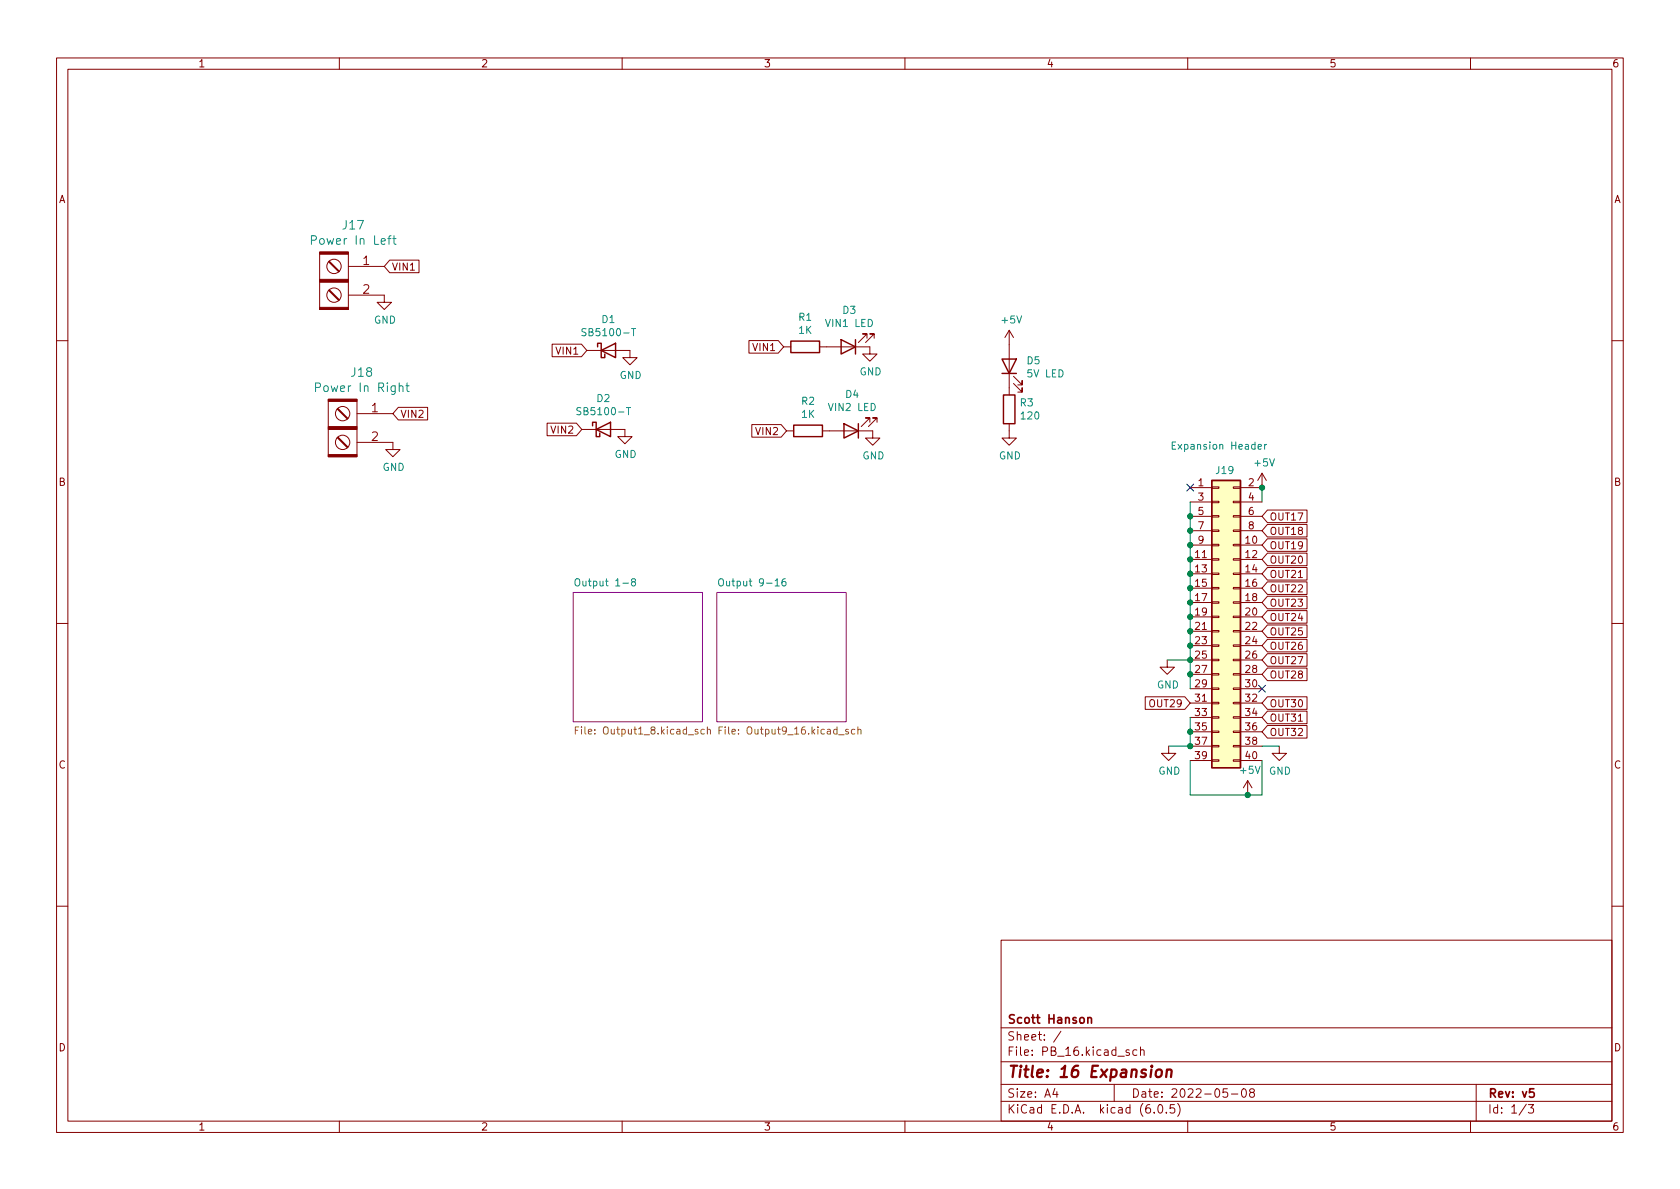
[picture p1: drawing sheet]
<svg xmlns="http://www.w3.org/2000/svg" width="297mm" height="210mm" viewBox="0 0 297 210" stroke-linecap="round" stroke-linejoin="round" font-family="sans-serif">
<g fill="none" stroke="#840000" stroke-width=".18">
<path d="M10 10.2h277v190.1h-277zM12 12.2h273v186.1h-273zM60 10.2v2M110 10.2v2M160 10.2v2M210 10.2v2M260 10.2v2M56.5 44.6h5.1v10.1h-5.1zM61.6 52.2h6.3v1.3h1.3l-1.3 1.2-1.2-1.2h1.2M61.6 47.1h6.3M68.9 46h5.2v2.2h-5.2l-1-1.1zM153.3 59.8v-.8h-.8h.8l-1.5 1.6"/>
<path d="M154.6 59.8v-.8h-.8h.8l-1.6 1.6M178.4 58.4v11.4M178.4 58.4l-.7 1.3M178.4 58.4l.8 1.3M10 60.2h2M58 70.6h5.1v10.2h-5.1zM63.1 78.2h6.4v1.3h1.2l-1.2 1.3-1.3-1.3h1.3M63.1 73.1h6.4M70.4 72h5.2v2.3h-5.2l-.9-1.2zM96.7 74.8h5.2l1 1.1-1 1.2h-5.2zM97.6 60.9h5.2l1 1.1-1 1.1h-5.2zM102.9 75.9h7.6v1.3h1.3l-1.3 1.3-1.3-1.3h1.3"/>
<path d="M103.8 62h7.6v1.2h1.2l-1.2 1.3-1.3-1.3h1.3M132.4 60.2h5.2l1 1.1-1 1.1h-5.2zM132.9 75.1h5.2l1 1.1-1 1.1h-5.2zM138.6 61.3h1.2M139.1 76.2h1.2M144.9 61.3h8.9v1.3h1.3l-1.3 1.3-1.3-1.3h1.3M145.4 76.2h8.9v1.3h1.3l-1.3 1.2-1.3-1.2h1.3M153.8 74.7v-.8h-.8h.8l-1.5 1.5M155.1 74.7v-.8h-.8h.8l-1.6 1.5M178.4 74.9v2.6h1.3l-1.3 1.2-1.2-1.2h1.2M179.2 67.8l1.5 1.5v-.7v.7h-.7M179.2 66.5l1.5 1.6v-.8v.8h-.7"/>
<path d="M285 60.2h2M210.4 86.2h3.8M210.4 96.4h3.8M210.4 98.9h3.8M210.4 88.8h3.8M210.4 91.3h3.8M210.4 93.8h3.8M214.2 98.8h1.3v.3h-1.3zM214.2 96.3h1.3v.2h-1.3zM214.2 93.7h1.3v.3h-1.3zM214.2 91.2h1.3v.2h-1.3zM214.2 88.6h1.3v.3h-1.3z"/>
<path d="M214.2 86.1h1.3v.3h-1.3zM218.1 98.8h1.2v.3h-1.2zM218.1 96.3h1.2v.2h-1.2zM218.1 93.7h1.2v.3h-1.2zM218.1 91.2h1.2v.2h-1.2zM218.1 88.6h1.2v.3h-1.2zM218.1 86.1h1.2v.3h-1.2zM219.3 96.4h3.8M219.3 98.9h3.8M219.3 88.8h3.8M219.3 91.3h3.8M219.3 93.8h3.8"/>
<path d="M223.1 83.7v2.5h-3.8M223.1 83.7l-.7 1.3M223.1 83.7l.8 1.3M224.1 97.8h7v2.2h-7l-1-1.1zM224.1 90.2h7v2.2h-7l-1-1.1zM224.1 95.3h7v2.2h-7l-1-1.1zM224.1 92.7h7v2.3h-7l-1-1.2zM10 110.2h2M206.4 116.7v1.3h1.2l-1.2 1.2-1.3-1.2h1.3M210.4 101.5h3.8M210.4 104h3.8M210.4 106.5h3.8"/>
<path d="M210.4 109.1h3.8M210.4 111.6h3.8M210.4 114.2h3.8M210.4 116.7h3.8M210.4 119.2h3.8M214.2 119.1h1.3v.3h-1.3zM214.2 116.6h1.3v.2h-1.3zM214.2 114h1.3v.3h-1.3zM214.2 111.5h1.3v.3h-1.3zM214.2 109h1.3v.2h-1.3zM214.2 106.4h1.3v.3h-1.3zM214.2 103.9h1.3v.2h-1.3z"/>
<path d="M214.2 101.3h1.3v.3h-1.3zM218.1 119.1h1.2v.3h-1.2zM218.1 116.6h1.2v.2h-1.2zM218.1 114h1.2v.3h-1.2zM218.1 111.5h1.2v.3h-1.2zM218.1 109h1.2v.2h-1.2zM218.1 106.4h1.2v.3h-1.2zM218.1 103.9h1.2v.2h-1.2zM218.1 101.3h1.2v.3h-1.2zM219.3 101.5h3.8M219.3 104h3.8M219.3 106.5h3.8"/>
<path d="M219.3 109.1h3.8M219.3 111.6h3.8M219.3 114.2h3.8M219.3 116.7h3.8M219.3 119.2h3.8M224.1 100.4h7v2.2h-7l-1-1.1zM224.1 102.9h7v2.2h-7l-1-1.1zM224.1 118.1h7v2.3h-7l-1-1.2zM224.1 113.1h7v2.2h-7l-1-1.1zM224.1 110.5h7v2.2h-7l-1-1.1zM224.1 108h7v2.2h-7l-1-1.1zM224.1 115.6h7v2.2h-7l-1-1.1z"/>
<path d="M224.1 105.4h7v2.3h-7l-1-1.2zM285 110.2h2M202.5 123.2h7l.9 1.1-.9 1.1h-7zM206.6 131.9v1.3h1.3l-1.3 1.3-1.2-1.3h1.2M210.4 121.8h3.8M210.4 124.3h3.8M210.4 126.9h3.8M210.4 129.4h3.8M210.4 131.9h3.8M210.4 134.5h3.8M214.2 134.4h1.3v.2h-1.3zM214.2 131.8h1.3v.3h-1.3z"/>
<path d="M214.2 129.3h1.3v.2h-1.3zM214.2 126.7h1.3v.3h-1.3zM214.2 124.2h1.3v.3h-1.3zM214.2 121.7h1.3v.2h-1.3zM218.1 134.4h1.2v.2h-1.2zM218.1 131.8h1.2v.3h-1.2zM218.1 129.3h1.2v.2h-1.2zM218.1 126.7h1.2v.3h-1.2zM218.1 124.2h1.2v.3h-1.2zM218.1 121.7h1.2v.2h-1.2zM219.3 121.8h3.8M219.3 124.3h3.8"/>
<path d="M219.3 126.9h3.8M219.3 129.4h3.8M219.3 131.9h3.8M219.3 134.5h3.8M220.6 138l-.8 1.3M220.6 138v2.6M220.6 138l.8 1.3M224.1 128.3h7v2.2h-7l-1-1.1zM224.1 123.2h7v2.2h-7l-1-1.1zM224.1 125.8h7v2.2h-7l-1-1.1zM226.2 131.9v1.3h1.3l-1.3 1.3-1.3-1.3h1.3M10 160.2h2"/>
<path d="M177 166.3h108v32h-108zM285 160.2h2M60 198.3v2M110 198.3v2M160 198.3v2M177 194.8h108M177 191.8h108M177 187.8h108M177 181.8h108M186.5 192.5l-.4 1h1M186.9 193v1M187.6 182.4l-1.3 1.9"/>
<path d="M197 191.8v3M199.6 185.7l-.3-.1-.2 .2v.3l.5 .1v.4h-.5M201 185.7l-.4-.1-.3 .3v.4l.1 .3h.6M201.6 185.8l.3-.2 .3 .1 .1 .9M201.6 185.1v1.5M204.1 196.7v.1M204.9 195.4l.2-.1a.81 .81 0 0 1 .6 .7 .81 .81 0 0 1-.3 .8h-.2a.81 .81 0 0 1-.6-.6 .81 .81 0 0 1 .3-.8zM206.2 196.7v.1M207.6 195.3h-.7v.7l.2-.1 .5 .1 .1 .2-.1 .5-.2 .1-.5-.1M208.2 195.1a1.72 1.72 0 0 1 0 2.3M210 198.3v2M217 192.5h-.7l-.1 .7 .2-.1 .5 .1 .2 .2-.1 .5-.2 .1-.6-.1"/>
<path d="M217.7 193.5h1.2M219.7 192.6l.2-.1a.81 .81 0 0 1 .5 .7 .81 .81 0 0 1-.3 .8h-.1a.81 .81 0 0 1-.6-.6 .81 .81 0 0 1 .3-.8zM221.2 193.2l-.3-.3 .1-.2 .2-.2 .4 .1 .2 .2-.1 .2-.6 .2-.2 .3 .1 .4 .2 .1h.4l.2-.3-.1-.4-.2-.1M260 198.3v2M261 191.8v6.5M269.9 195.3l-1.3 1.9M270.2 195.3h1l-.6 .6 .5 .1v.7l-.2 .1h-.5l-.2-.1"/>
<circle cx="59.1" cy="52.2" r="1.27"/>
<circle cx="59.1" cy="47.1" r="1.27"/>
<circle cx="60.6" cy="78.2" r="1.27"/>
<circle cx="60.6" cy="73.1" r="1.27"/>
</g>
<path d="M192.3 179.9v1M192.3 180.1l.3-.2 .3 .1 .1 .9M271.2 192.5h-.7l-.1 .7 .2-.1 .5 .1 .2 .2-.1 .5-.2 .1-.6-.1" fill="none" stroke="#840000" stroke-width=".3"/>
<path d="M204.5 189.3a.52 .52 0 0 1 .5-.2 .52 .52 0 0 1 .4 .4v.6a.55 .55 0 0 1-.6 .4 .55 .55 0 0 1-.5-.4zM206.3 189.3a.49 .49 0 0 1 .9 .1l-.2 1.1M206.3 189.1l-.1 1.4" fill="none" stroke="#840000" stroke-width=".4"/>
<g fill="#fff" stroke="#fff" stroke-width=".18">
<path d="M101.3 104.8h22.9v22.8h-22.9z"/>
<path d="M126.7 104.8h22.9v22.8h-22.9z"/>
</g>
<path d="M101.3 104.8h22.9v22.8h-22.9zM126.7 104.8h22.9v22.8h-22.9z" fill="none" stroke="#840084" stroke-width=".18"/>
<g fill="none" stroke="#008484" stroke-width=".18">
<path d="M55.1 42.5l.7-.1 .1-.2v-.4l-.3-.1h-.5v1.5M68.6 42.2h.5M69.1 41.7l-.3 .2v1.3M69.4 42.2h.6M69.7 41.7v1.3l.3 .2M103.6 58.2l-.5-.1-.2 .1v.4l.6 .2 .1 .3-.2 .3-.5-.1M111.7 58.1h.7M55.8 68.5l.7-.1 .2-.2-.1-.3-.2-.2h-.6v1.5M70.6 68.4l.2-.2 .4 .1 .1 .9M71.8 68.2h.5M72 67.7v1.3l.3 .2M102.7 72.1h-.5l-.1 .1v.4l.5 .2 .1 .3-.2 .2h-.5"/>
<path d="M110.8 72.1h.7M207.3 78.8h.4M207.9 78.2h-.6v1.2h.6M222.4 79l.6-.1v-.3h-.4l-.2 .2 .1 .6h.5M223.6 78.6v.8M224 78.6l-.4 .2M101.8 102.4l.2-.1a.43 .43 0 0 1 .5 .5v.4a.42 .42 0 0 1-.4 .4 .42 .42 0 0 1-.4-.4v-.4zM111.9 102.9l-.3-.3 .1-.1 .2-.2 .4 .1 .1 .2-.1 .2-.5 .1-.2 .2v.3l.3 .2 .4-.1 .1-.1v-.3l-.3-.2M127.1 102.5l.3-.2a.43 .43 0 0 1 .5 .5v.4a.42 .42 0 0 1-.4 .4 .42 .42 0 0 1-.4-.4zM138.9 102.3l-.4 .1a.85 .85 0 0 0 0 1.2l.4-.1 .1-.4-.3-.3h-.2l-.2 .3"/>
</g>
<path d="M101.7 129.1h.5M102.3 128.5h-.6v1.3M124.5 129h-.3l-.3 .2 .1 .6h.5M125.1 129.1l.2-.1h.3v.8M125.1 128.5v1.3M127.1 129.1h.5M127.7 128.5h-.6v1.3M151.1 129h-.3l-.3 .2 .2 .6h.4M151.7 129.1l.2-.1h.3v.8M151.7 128.5v1.3" fill="none" stroke="#848400" stroke-width=".18"/>
<g fill="none" stroke="#840000" stroke-width=".25">
<path d="M104.8 75.3v-.6h.6v2.5h.6v-.6M105.4 75.9l2.5-1.2v2.5zM105.7 61.3v-.6h.6v2.5h.6v-.6M106.3 62l2.5-1.3v2.5zM139.8 60.3h5.1v2.1h-5.1zM140.3 75.2h5.1v2h-5.1zM148.7 60.1l2.6 1.2-2.6 1.3zM149.2 74.9l2.6 1.3-2.6 1.3zM151.3 60.1v2.5M151.8 74.9v2.6M177.2 63.5h2.5l-1.3 2.5zM177.2 66h2.5"/>
<path d="M177.4 69.8h2.1v5.1h-2.1zM214.2 85h5.1v50.8h-5.1z"/>
</g>
<path d="M214.2 85h5.1v50.8h-5.1z" fill="#ffffc2" stroke="#ffffc2" stroke-width=".18"/>
<g fill="#840000" stroke="#840000" stroke-width=".18">
<path d="M58 80.4h5.1v.4h-5.1z"/>
<path d="M58 75.4h5.1v.5h-5.1z"/>
<path d="M58 70.6h5.1v.4h-5.1z"/>
<path d="M59.6 77.4l.2-.1 1.7 1.8-.1 .1z"/>
<path d="M59.6 72.3l.1-.1 1.8 1.8-.1 .1z"/>
<path d="M56.5 54.4h5.1v.3h-5.1z"/>
<path d="M56.5 49.4h5.1v.5h-5.1z"/>
<path d="M56.5 44.6h5.1v.4h-5.1z"/>
<path d="M58.1 51.4l.1-.1 1.8 1.7-.1 .2z"/>
<path d="M58.1 46.3l.1-.1 1.8 1.8-.1 .1z"/>
</g>
<path d="M210.4 88.8v33M223.1 86.2v2.6M206.4 116.7h4M210.4 126.9v5h-3.8M210.4 134.5v6.1h12.7v-6.1M223.1 131.9h3.1" fill="none" stroke="#008400" stroke-width=".18"/>
<path d="M209.8 85.6l1.2 1.2M211 85.6l-1.2 1.2M222.5 121.2l1.2 1.2M223.7 121.2l-1.2 1.2" fill="none" stroke="#000084" stroke-width=".18"/>
<g fill="#008400" stroke="#008400" stroke-width=".18">
<circle cx="223.1" cy="86.2" r=".46"/>
<circle cx="210.4" cy="104" r=".46"/>
<circle cx="210.4" cy="101.5" r=".46"/>
<circle cx="210.4" cy="98.9" r=".46"/>
<circle cx="210.4" cy="93.8" r=".46"/>
<circle cx="210.4" cy="96.4" r=".46"/>
<circle cx="210.4" cy="91.3" r=".46"/>
<circle cx="210.4" cy="129.4" r=".46"/>
<circle cx="210.4" cy="131.9" r=".46"/>
<circle cx="210.4" cy="114.2" r=".46"/>
<circle cx="210.4" cy="116.7" r=".46"/>
<circle cx="210.4" cy="111.6" r=".46"/>
<circle cx="210.4" cy="106.5" r=".46"/>
<circle cx="210.4" cy="109.1" r=".46"/>
<circle cx="220.6" cy="140.6" r=".46"/>
<circle cx="210.4" cy="119.2" r=".46"/>
</g>
<text font-size="2.8" fill="#840000" x="178" y="190.6">Title: 16 Expansion</text>
<g font-size="2.1" fill="#008484">
<text x="60.7" y="40.6">J17</text>
<text x="55.8" y="43.3">Power In Left</text>
<text x="56.5" y="69.3">Power In Right</text>
<text x="62.2" y="66.6">J18</text>
</g>
<g font-size="2.1" fill="#840000">
<text x="64.2" y="46.9">1</text>
<text x="64.2" y="51.9">2</text>
<text x="65.7" y="72.9">1</text>
<text x="65.7" y="78">2</text>
<text x="178" y="184">Sheet: /</text>
<text x="178" y="181">Scott Hanson</text>
<text x="178" y="186.7">File: PB_16.kicad_sch</text>
<text x="178" y="196.9">KiCad E.D.A. kicad (6.0.5)</text>
<text x="178" y="194.1">Size: A4</text>
<text x="200" y="194.1">Date: 2022-05-08</text>
<text x="263" y="194.1">Rev: v5</text>
<text x="263" y="196.9">Id: 1/3</text>
</g>
<g font-size="1.8" fill="#840000">
<text x="35" y="11.9">1</text>
<text x="85" y="11.9">2</text>
<text x="135" y="11.9">3</text>
<text x="185" y="11.9">4</text>
<text x="235" y="11.9">5</text>
<text x="285" y="11.9">6</text>
<text x="10.3" y="35.9">A</text>
<text x="285.3" y="35.9">A</text>
<text x="69.2" y="47.8">VIN1</text>
<text x="98.6" y="62.7">VIN1</text>
<text x="133.4" y="62.1">VIN1</text>
<text x="70.7" y="73.9">VIN2</text>
<text x="97.7" y="76.7">VIN2</text>
<text x="133.9" y="76.9">VIN2</text>
<text x="10.3" y="85.9">B</text>
<text x="211.9" y="86">1</text>
<text x="211.9" y="88.5">3</text>
<text x="220.7" y="86">2</text>
<text x="220.7" y="88.5">4</text>
<text x="285.3" y="85.9">B</text>
<text x="211.9" y="91.1">5</text>
<text x="211.9" y="93.6">7</text>
<text x="220.7" y="91.1">6</text>
<text x="220.7" y="93.6">8</text>
<text x="224.4" y="92">OUT17</text>
<text x="224.4" y="94.6">OUT18</text>
<text x="211.4" y="98.7">11</text>
<text x="211.4" y="101.2">13</text>
<text x="211.9" y="96.1">9</text>
<text x="220.3" y="96.1">10</text>
<text x="220.3" y="98.7">12</text>
<text x="220.3" y="101.2">14</text>
<text x="224.4" y="99.7">OUT20</text>
<text x="224.4" y="97.1">OUT19</text>
<text x="211.4" y="103.8">15</text>
<text x="211.4" y="106.3">17</text>
<text x="220.3" y="103.8">16</text>
<text x="220.3" y="106.3">18</text>
<text x="224.4" y="102.2">OUT21</text>
<text x="224.4" y="104.7">OUT22</text>
<text x="224.4" y="107.3">OUT23</text>
<text x="211.4" y="108.8">19</text>
<text x="211.4" y="111.4">21</text>
<text x="211.4" y="113.9">23</text>
<text x="220.3" y="108.8">20</text>
<text x="220.3" y="111.4">22</text>
<text x="220.3" y="113.9">24</text>
<text x="224.4" y="112.4">OUT25</text>
<text x="224.4" y="109.8">OUT24</text>
<text x="211.4" y="116.5">25</text>
<text x="211.4" y="119">27</text>
<text x="220.3" y="116.5">26</text>
<text x="220.3" y="119">28</text>
<text x="224.4" y="120">OUT28</text>
<text x="224.4" y="114.9">OUT26</text>
<text x="224.4" y="117.4">OUT27</text>
<text x="203.5" y="125.1">OUT29</text>
<text x="211.4" y="121.5">29</text>
<text x="211.4" y="124.1">31</text>
<text x="220.3" y="121.5">30</text>
<text x="220.3" y="124.1">32</text>
<text x="224.4" y="125.1">OUT30</text>
<text x="211.4" y="126.6">33</text>
<text x="211.4" y="129.2">35</text>
<text x="211.4" y="131.7">37</text>
<text x="220.3" y="126.6">34</text>
<text x="220.3" y="129.2">36</text>
<text x="220.3" y="131.7">38</text>
<text x="224.4" y="130.1">OUT32</text>
<text x="224.4" y="127.6">OUT31</text>
<text x="10.3" y="135.9">C</text>
<text x="211.4" y="134.2">39</text>
<text x="220.3" y="134.2">40</text>
<text x="285.3" y="135.9">C</text>
<text x="10.3" y="185.9">D</text>
<text x="285.3" y="185.9">D</text>
<text x="35" y="199.9">1</text>
<text x="85" y="199.9">2</text>
<text x="135" y="199.9">3</text>
<text x="185" y="199.9">4</text>
<text x="235" y="199.9">5</text>
<text x="285" y="199.9">6</text>
</g>
<g font-size="1.8" fill="#008484">
<text x="66.1" y="57.2">GND</text>
<text x="103.5" y="59.4">SB5100-T</text>
<text x="106.4" y="57.1">D1</text>
<text x="141.2" y="56.7">R1</text>
<text x="141.2" y="59">1K</text>
<text x="146.2" y="57.8">VIN1 LED</text>
<text x="149" y="55.5">D3</text>
<text x="177.2" y="57.2">+5V</text>
<text x="181.6" y="64.4">D5</text>
<text x="105.5" y="71.1">D2</text>
<text x="109.5" y="67">GND</text>
<text x="141.7" y="71.6">R2</text>
<text x="149.5" y="70.4">D4</text>
<text x="152" y="66.4">GND</text>
<text x="180.4" y="71.9">R3</text>
<text x="181.7" y="66.7">5V LED</text>
<text x="102.6" y="73.4">SB5100-T</text>
<text x="141.7" y="73.9">1K</text>
<text x="146.7" y="72.7">VIN2 LED</text>
<text x="180.6" y="74.2">120</text>
<text x="67.6" y="83.3">GND</text>
<text x="108.7" y="81">GND</text>
<text x="152.5" y="81.2">GND</text>
<text x="176.6" y="81.2">GND</text>
<text x="207.8" y="79.5">Expansion Header</text>
<text x="215.1" y="83.8">J19</text>
<text x="221.9" y="82.5">+5V</text>
<text x="102.6" y="103.7">Output 1-8</text>
<text x="128.1" y="103.7">Output 9-16</text>
<text x="204.5" y="121.7">GND</text>
<text x="204.8" y="137">GND</text>
<text x="219.4" y="136.8">+5V</text>
<text x="224.3" y="137">GND</text>
</g>
<g font-size="1.8" fill="#848400">
<text x="102.7" y="129.9">File: Output1_8.kicad_sch</text>
<text x="128.2" y="129.9">File: Output9_16.kicad_sch</text>
</g>
</svg>
